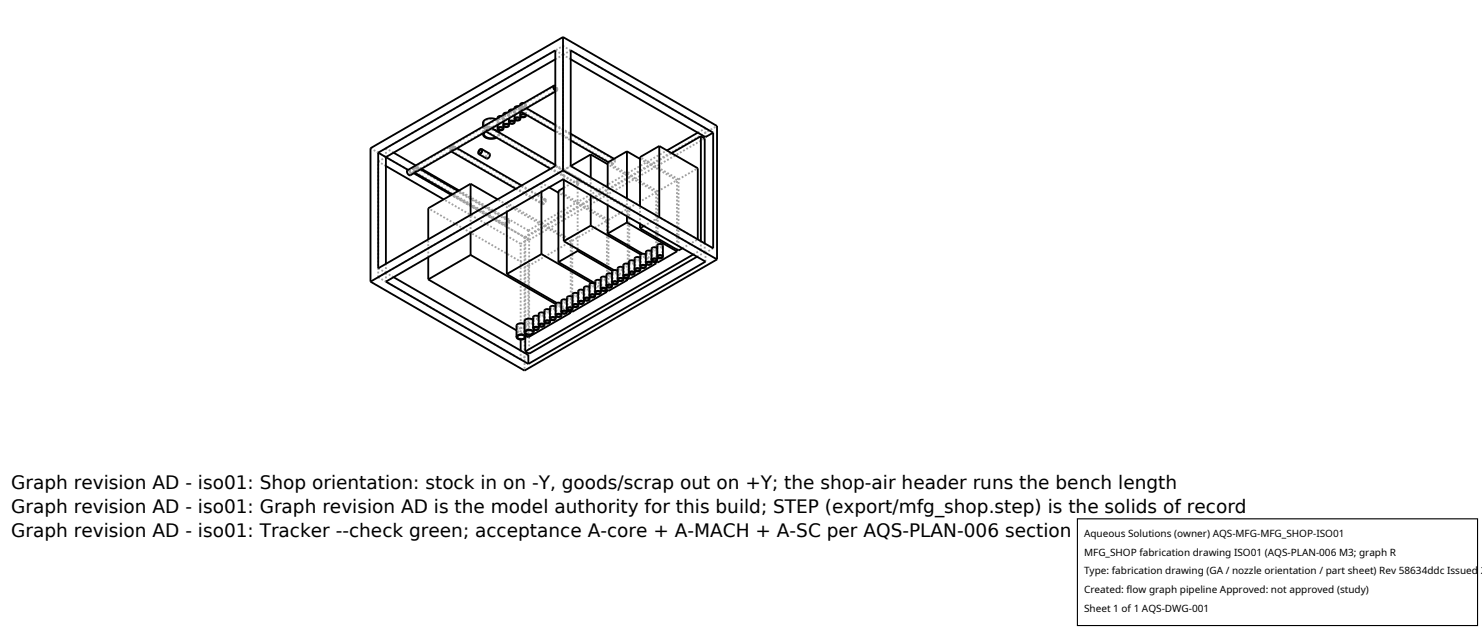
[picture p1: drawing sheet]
<svg xmlns="http://www.w3.org/2000/svg" width="212mm" height="90mm" viewBox="0 0 212 90" stroke-linecap="round" stroke-linejoin="round" font-family="sans-serif">
<g fill="none" stroke="#a0a0a0" stroke-width=".26" stroke-dasharray=".3 .3" stroke-linecap="butt">
<path d="M69 18.1v.9M69 19l.2-.3 .4-.1 .5-.1h.5M69.1 17.6l.2-.4 .5-.2h.6l.5 .1M69.1 17.6v1.6M69.2 18.7h.1M69.2 18.2l-.1 .3 .1 .2M69.2 18.9l.8-.3 .9 .1M69.3 18.6h.1M69.3 18.6l.1 .1M69.3 18.7v-.1M69.3 18.7l-4.4 2.6M69.3 18.6l-.1-.4"/>
<path d="M69.4 18.6v.2M69.4 18l.4 .1M69.4 18v.6M69.4 18.6l-.2 .1M69.4 18.1l-.2 .1M69.4 18.1l.2-.1M69.4 18.1h.3M69.4 18.1v.5M69.4 18.6v.1M69.4 18.7v-.1M69.4 18.1l-.2 .2 .1 .3M69.5 18.7h.1"/>
<path d="M69.5 18.7l13 7.5M69.6 18.7l.1-.1M69.6 18v.3l-.2 .3M69.6 18l.1 .1M69.6 18.4l-.2 .2M69.6 18.4h.2M69.6 17.9l-.2 .2M69.6 18.4l.1-.2-.1-.2M69.6 18v-.1M69.6 18h.1M69.7 18l-.1-.1M69.7 18.6l.2-.2"/>
<path d="M69.7 18.6l-.1 .1M69.7 18.1l.1 .2M69.7 18.5l-.3 .1M69.7 18.5l-.3 .2M69.8 18.4l.1-.1M69.8 18.2h-.2l-.1 .5M69.8 18.2l13 7.5M69.8 18.1l.2 .2M69.8 18.1l.4 .2M69.8 18.3l-.1 .2M69.9 18.3l-.2-.3M69.9 18.4l-.1-.2"/>
<path d="M70 18.3l-.2 .2M70.8 17l.2 .1M70.9 18.7l.3 .5M70.9 17.1l.3 .5M71 17.1l.2 .2 .1 .3M71.1 16.9v.9M71.2 19.2l-.1 .2-.3 .2M71.2 17.6l-.3 .4-.7 .2-.8-.2-.3-.4M71.2 17.6v1.6M71.2 16.8l.2-.2 .3 .1M71.2 16.8v1.6M71.2 18.9l.1 .3"/>
<path d="M71.3 19.2l-.1 .2-.3 .3M71.3 17.6l-.1 .2-.2 .2-.8 .2-.9-.2-.2-.2-.1-.2M71.3 17.6v1M71.3 18.9v.3M71.6 16.6h.2M71.7 16.7l.1 .1M71.8 16.6l.1 .2M71.8 16.8l-.3 .2-.3-.2M71.8 16.8v1.6M71.9 16.4v1M71.9 16.8l-.1 .2h-.3h-.3l-.1-.2M71.9 16.8v1.2"/>
<path d="M72 16.3l.2-.1h.3M72 16.3v1.6M72.4 16.1l.2 .1M72.5 16.2l.1 .1M72.6 16.2l.1 .1M72.6 16.3l-.3 .2-.3-.2M72.6 16.3v1.6M72.7 15.9v1M72.7 16.3l-.1 .2-.3 .1-.3-.1-.1-.2M72.7 16.3v1.2M72.8 15.9l.2-.2h.3M72.8 15.9v1.6"/>
<path d="M73.2 15.6l.2 .1M73.3 15.7l.1 .2M73.4 15.7l.1 .2M73.4 15.9l-.3 .1-.3-.1M73.4 15.9v1.6M73.5 15.5v.9M73.5 15.9l-.1 .1-.3 .1-.3-.1-.1-.1M73.5 15.9v1.2M73.6 15.4l.2-.2 .3 .1M73.6 15.4v1.6M74 15.2h.2M74.1 15.3l.1 .1"/>
<path d="M74.2 15.3l-.1 .3 .1 .2M74.2 15.2l.1 .2M74.2 15.7h.2M74.2 15.7l.2 .1M74.2 15.4l-.3 .2-.3-.2M74.2 15.4v1.6M74.2 15.8l.1 .1M74.3 15.9v-.2M74.3 15.9l-4.5 2.5M74.3 15.7l-.1-.4M74.3 15v1M74.3 15.4l-.1 .1-.3 .1h-.3l-.1-.2"/>
<path d="M74.3 15.4v1.2M74.4 15.8v.1M74.4 15.1l.4 .1M74.4 15.1v.7M74.4 15.7l-.2 .1M74.4 15.2l-.2 .1M74.4 15.2h.1M74.4 15.2l.3 .1M74.4 15.2v.5M74.4 15.7v.1M74.4 15.8v-.1M74.4 15.2l-.2 .3v.2"/>
<path d="M74.4 14.9l.2-.1h.3M74.4 14.9v1.6M74.5 15.9v-.1M74.5 15.9l12.9 7.4M74.5 15.8h.1M74.5 15.2l.1 .2-.2 .3M74.5 15.2l.2 .1M74.6 15.6l-.2 .1M74.6 15.6h.2M74.6 15.1l-.2 .1M74.6 15.6l.1-.3-.1-.2M74.6 15.8l.3-.3"/>
<path d="M74.6 15.8h-.1M74.7 15.3l.1 .2M74.7 15.6l-.3 .1M74.7 15.6l-.3 .2M74.8 15.6l.1-.2M74.8 15.3l-.3 .1v.5M74.8 15.3l12.9 7.5M74.8 15.2l.2 .3M74.8 15.2l.4 .3M74.8 15.5l-.1 .1M74.8 14.7l.2 .1M74.9 15.4l-.3-.3"/>
<path d="M74.9 15.5l-.1-.2M74.9 14.8l.1 .1M75 15.5l-.2 .2M75 14.8l.1 .1M75 14.9l-.2 .2-.4-.2M75 14.9v1.6M75.1 14.9l-.1 .2-.3 .1-.3-.1-.1-.2M75.1 14.9v1.5M79.2 12.3l-20.9 12.1M79.3 8.5l1.1-.7M79.3 7.2l1.1 .6M79.3 12.9l.2 .1"/>
<path d="M79.3 12.8l.2 .1M79.3 18.8l2.2 1.3M79.3 17.8l2.2 1.3M79.5 12.9v-.2M79.5 12.9l-4.7 2.7M79.5 13l.1-.2M79.5 13l-.2 .1M79.5 12.7l-.2-.4M79.6 12.8l-.3-.5M80.4 6.6v1.2M80.4 7.8l1.1-.6M81.5 8.5l-1.1-.7"/>
<path d="M99.7 18.9l1.1-.6M100.8 18.3l-20.4-11.7M100.8 19.6v-1.3M52.9 21.2l22 12.7M54 39.6l20.4 11.7M54 39.6v-16.5M54 23.1l1.1-.7M54 39.6l1.1-.7M54 38.3l1.1 .6M55.1 23.7l-1.1-.6M55.1 21.2l25.3-14.6M55.1 38.9v-1.2"/>
<path d="M55.1 38.9l25.3-14.6M55.1 38.9v1.3M55.1 21.2v1.2M56.2 21.8l-1.1-.6M56.2 39.6l-1.1-.7M58.3 24.4v.3l.3 .2M58.6 24.9v-.1M58.6 25l.1-.2M58.6 24.8l-.1-.3-.2-.1M58.7 24.8l-.2-.4-.3-.1M59 24.5l.1 .1M59 24l-.1 .3 .1 .2"/>
<path d="M59.1 24.4h.1M59.1 24.4l.1 .1M59.1 24.7l-.8-.4M59.1 24.6l.1-.1M59.1 24.6l-.5 .3M59.2 24.5l-.2-.5M59.2 24.5v.2M59.2 23.8v.7M59.2 23.8l.5 .1M59.2 23.9l-.2 .1M59.2 24.4l-.2 .1M59.2 23.9l-.2 .3 .1 .2"/>
<path d="M59.2 23.9v.5M59.2 24.4v.1M59.2 24.5v-.1M59.2 23.9l.3 .1M59.2 23.9h.2M59.3 24.6l.1-.5h.2M59.3 24.6l13 7.5M59.4 24.6h-.1M59.4 23.9v.3l-.2 .2M59.4 23.9l.1 .1M59.4 23.8l-.2 .1M59.4 24.3l-.2 .1"/>
<path d="M59.4 24.3h.2M59.4 23.8l.1 .2-.1 .3M59.4 23.8l.1 .1M59.5 24.5l-.1 .1M59.5 23.9l-.1-.1M59.5 24.4h-.3M59.5 24l.2 .2M59.5 24.4l-.3 .1M59.6 24.1l.2 .1M59.6 24.3l.2-.2M59.6 24.1l13 7.4M59.7 23.9l.1 .3"/>
<path d="M59.7 23.9l.4 .3M59.7 24.2l-.2 .2M59.8 24.2l-.3 .3M59.8 24.1l-.3-.2M59.8 24.2l-.1 .2M60.2 24.1l-.8-.5M61.2 36.7v-2.5M64.3 21.5v.1M64.3 21l-.1 .3 .1 .2M64.3 21.4h.2M64.3 21.4l.2 .1M64.3 21.6h.1"/>
<path d="M64.4 21.6v-.1M64.4 21.6l-4.8 2.7M64.4 21.5l-.1-.5M64.5 21.5v.1M64.5 20.8l.4 .1M64.5 20.8v.7M64.5 21.4l-.2 .1M64.5 20.9l-.2 .1M64.5 20.9h.1M64.5 20.9l.3 .1M64.5 20.9v.5M64.5 21.4v.1"/>
<path d="M64.5 21.5v-.1M64.5 20.9l-.2 .3v.2M64.6 21.6l12.9 7.5M64.6 27.8l7.6 4.4M64.6 21.6l.1-.1M64.6 20.9l.1 .2-.2 .3M64.6 20.9l.2 .1M64.7 21.3l-.2 .1M64.7 21.3h.2M64.7 20.8l-.2 .1M64.7 21.3l.1-.3-.1-.2M64.7 21.5l.3-.3"/>
<path d="M64.7 21.5l-.1 .1M64.8 21l.1 .2M64.8 21.3l-.3 .1M64.8 21.3l-.3 .2M64.9 21.3l.1-.2M64.9 21l-.3 .1v.5M64.9 21l12.9 7.5M64.9 20.9l.2 .3M64.9 20.9l.4 .3M64.9 21.2l-.1 .1M65 21.1l-.3-.3M65 21.2l-.1-.2"/>
<path d="M65.1 21.2l-.2 .2M65.4 27.3l7.2 4.1M67.2 33.2v-2.5M68.4 21.9l1.1 .6M68.7 21.4l1.1 .6M69.5 22.5h.3l.1-.3M69.8 22l-.3 .2v.3M69.9 21.9h-.2l-.2 .2-.1 .3 .1 .2M69.9 22.2l-.1-.2M72.2 32.2l.3-.1 .2-.5M72.3 32.1l.2-.1 .2-.3M72.4 30.2v-1.2"/>
<path d="M72.4 29l4.9-2.9M72.6 31.5l-.3 .2v.4M72.6 31.4l-.1 .1-.3 .2-.1 .3 .1 .2M72.7 31.7l-.1-.2M72.7 31.6l-.1-.2M73.7 27l3.8 2.1M74.4 34.8l-11-6.3M74.5 26.5l3.4 1.9M74.9 33.9v19M74.9 33.9l27.5-15.9M75 33.9l20.9-12M75.5 32.9l-9.9-5.7"/>
<path d="M75.5 32.9l19.8-11.4M75.5 34.2l-11-6.4M75.5 34.2l-1.1 .6M75.5 34.2v-1.3M75.5 38l6-3.5M75.5 38l-14.3-8.3M75.6 34.2l25.1-14.4M75.6 34.2l-.6-.3M77.3 27.4v-1.3M77.5 29.1l.3-.1 .2-.4M77.5 29.1l.2-.1 .2-.3M77.8 28.5l-.3 .2v.4"/>
<path d="M77.9 28.4h-.2l-.2 .3-.1 .2 .1 .2M77.9 28.7l-.1-.2M78 28.6l-.1-.2M78.4 26.8l-1.1-.7M78.6 24.1l3.8 2.2M79.3 23.7l1.1 .6M79.3 23.5l3.5 2.1M80.4 24.3v1.3M80.4 24.3v-16.5M80.4 24.3l1.1-.6M80.5 26.8l2-1.1M80.5 25.7v-1.4"/>
<path d="M80.5 24.3l1-.6M81.5 34.5l-10.4-6M81.7 34.4l5-2.9M81.7 34.4l-9.3-5.4M82.4 26.3l.3-.1 .2-.4M82.5 26.2l.2-.1 .1-.3M82.5 35.6v-9.9M82.8 25.7l-.3 .1v.4M82.8 25.6h-.2l-.2 .2-.1 .3 .1 .2M82.8 25.8v-.1M82.9 25.8l-.1-.2M84.4 27.9v-2.5"/>
<path d="M85.8 39.7l.1 .2 .3 .1 .3-.1 .1-.2M85.9 39.7l.3 .2 .3-.2M86.4 39.6h-.3l-.2 .1M86.5 39.7l-.1-.1M86.6 39.3l.1 .1 .3 .1 .3-.1 .1-.1M86.6 39.7v-.1M86.7 31.5l-6.9-4M86.7 39.3l.3 .1 .3-.1M86.8 29.3v-2.5M86.9 23.2l.5 .2M86.9 31.4l2.8-1.6M86.9 31.4l-7.1-4.1"/>
<path d="M87.2 39.1h-.3l-.2 .2M87.3 39.3l-.1-.2M87.4 23.4l.3-.1 .2-.4M87.4 23.3l.3-.1 .1-.3M87.4 38.8l.1 .1 .3 .1h.3l.1-.2M87.4 39.3v-.1M87.5 38.8l.3 .2 .3-.2M87.7 22.7h.1M87.7 22.8l-.3 .2v.3M87.8 22.7h-.2l-.3 .3v.3l.1 .1M87.8 22.9l-.1-.1M87.9 22.9l-.1-.2"/>
<path d="M88 38.7l-.3-.1-.2 .2M88.1 38.8l-.1-.1M88.2 38.3l.1 .2 .3 .1 .3-.1 .1-.2M88.2 38.8v-.1M88.2 40v-1.2M88.3 38.3l.3 .2 .3-.2M88.3 39.9v-1.6M88.8 38.2h-.3l-.2 .1M88.9 38.3l-.1-.1M88.9 39.9v-1.6M89 37.9l.1 .1 .3 .1 .3-.1 .2-.1M89 39.6l-1.5-.9"/>
<path d="M89 39.5v-1.2M89.1 37.9l.3 .1 .3-.1M89.1 39.5v-1.6M89.5 30.9v-2.6M89.6 39.7l-1.9-1.1M89.7 39.7v-9.9M89.7 29.8l-7.2-4.1M89.7 37.7h-.4l-.2 .2M89.7 37.9v-.2M89.7 39.5v-1.6M89.8 37.4l.2 .2h.2h.3l.2-.2M89.9 37.9l-.1-.1"/>
<path d="M89.9 39.1v-1.2M89.9 39.8v-10.1M89.9 29.7l3.8-2.2M89.9 29.7l-9.4-5.4M89.9 37.4l.3 .2 .3-.2M89.9 39v-1.6M90.5 37.3l-.4-.1-.2 .2M90.5 37.4v-.1M90.5 39v-1.6M90.6 36.9l.1 .2 .3 .1 .3-.1 .2-.2M90.7 37.4l-.1-.1M90.7 38.6v-1.2"/>
<path d="M90.7 36.9l.3 .2 .4-.2M90.7 38.5v-1.6M91.3 36.8h-.4l-.2 .1M91.4 36.9l-.1-.1M91.4 38.5v-1.6M91.4 32v-2.6M91.4 36.5l.1 .1 .3 .1 .3-.1 .2-.1M91.5 36.9h-.1M91.5 38.1v-1.2M91.5 36.5l.4 .1 .3-.1M91.5 38.1v-1.6M92 32.3l2.2-1.3"/>
<path d="M92.1 36.3h-.4l-.2 .2M92.2 36.5l-.1-.2M92.2 38.1v-1.6M92.2 36l.1 .2h.3h.3l.2-.2M92.3 36.5l-.1-.1M92.3 37.7v-1.2M92.4 36l.2 .2 .4-.2M92.4 37.6v-1.6M92.9 35.9l-.3-.1-.2 .2M93 36l-.1-.1M93 37.6v-1.6M93.1 35.5l.1 .2 .3 .1 .3-.1 .1-.2"/>
<path d="M93.1 37.2l-1.6-.9M93.1 36v-.1M93.1 37.2v-1.2M93.2 35.5l.2 .2 .4-.2M93.2 37.1v-1.6M93.7 37.3l-1.9-1.1M93.7 35.4h-.4l-.1 .1M93.7 37.4v-9.9M93.7 27.5l-6.9-4M93.8 35.5l-.1-.1M93.8 37.1v-1.6M93.9 35.1l.1 .1 .2 .1h.3l.2-.2"/>
<path d="M93.9 36.7v-1.2M93.9 37.5v-10.2M93.9 27.3l2.8-1.6M93.9 27.3l-7.1-4.1M94 35.1l.2 .2 .4-.2M94 36.7v-1.6M94.5 34.9h-.3l-.2 .2M94.6 35.1l-.1-.2M94.6 36.7v-1.6M96.7 35.6v-9.9M96.7 25.7l-5.3-3M96.9 35.8v-10.2"/>
<path d="M96.9 25.6l2.8-1.6M96.9 25.6l-5.5-3.2M97.5 35.5l2.2-1.3M99 36.3l1.1-.6M99.6 36.7l1.1-.7M99.7 34.2l-5.5-3.2M100.1 35.7v-1.3M100.7 36v-1.2M100.7 36l-.6-.3M100.8 37.4v-1.3M100.8 36.1l-20.4-11.8M101.9 35.5l-1.1 .6"/>
<path d="M73.8 46.5l.2 .3 .4 .1 .5-.1 .2-.3M73.9 46.5l.1 .2 .4 .1h.4l.1-.3M73.9 48.1v-1.6M74.4 51.3v-1.2M74.4 48.5v-13.7M74.8 46.3h-.6l-.3 .2M74.9 45.9l.2 .2 .5 .1 .4-.1 .2-.2M74.9 46.5l-.1-.2M74.9 48.1v-1.6M75 48.3v-14.4M75 45.9l.2 .2 .4 .1 .4-.1 .1-.2M75 47.5v-1.6"/>
<path d="M75.1 47.9l-1.3-.7M75.1 46.5l-.2-.2M75.1 47.7v-1.2M75.5 50.7l-1.1 .6M75.5 48.2v-10.2M75.6 50.5v-16.3M75.9 45.7l-.6-.1-.3 .3M76.1 45.9l-.2-.2M76.1 47.5v-1.6M76.1 45.3l.1 .2h.3h.3l.2-.2M76.2 45.9l-.1-.2M76.2 47v-1.1"/>
<path d="M76.2 45.3l.3 .2 .4-.2M76.2 46.9v-1.6M76.8 45.2l-.3-.1-.3 .2M76.9 45.3l-.1-.1M76.9 46.9v-1.6M76.9 44.8l.1 .2 .3 .1 .3-.1 .2-.2M77 45.3l-.1-.1M77 46.5v-1.2M77 44.8l.3 .2 .4-.2M77 46.4v-1.6M77.6 44.7h-.4l-.2 .1M77.7 44.8l-.1-.1"/>
<path d="M77.7 46.4v-1.6M77.7 44.4l.2 .1 .2 .1 .4-.1 .1-.1M77.8 44.8h-.1M77.8 46v-1.2M77.9 44.4l.3 .2 .3-.2M77.9 46v-1.6M78.4 44.3l-.3-.1-.2 .2M78.5 44.4l-.1-.1M78.5 46v-1.6M78.5 43.9l.1 .2h.3h.3l.2-.2M78.6 44.4l-.1-.1M78.6 45.6v-1.2"/>
<path d="M78.7 43.9l.2 .2 .4-.2M78.7 45.5v-1.6M79.2 43.8l-.3-.1-.2 .2M79.3 43.9l-.1-.1M79.3 45.5v-1.6M79.4 43.4l.1 .2 .3 .1 .3-.1 .1-.2M79.4 43.9v-.1M79.4 45.1v-1.2M79.5 43.4l.3 .2 .3-.2M79.5 45v-1.6M80 43.3h-.4l-.1 .1M80.1 43.4l-.1-.1"/>
<path d="M80.1 45v-1.6M80.2 43l.1 .1 .2 .1h.4l.1-.2M80.2 44.6v-1.2M80.3 43l.3 .2 .3-.2M80.3 44.6v-1.6M80.8 42.9l-.3-.1-.2 .2M80.9 43l-.1-.1M80.9 44.6v-1.6M81 42.5l.1 .2 .3 .1 .3-.1 .1-.2M81 44.4l-1.6-1M81 43v-.1M81 44.2v-1.2"/>
<path d="M81.1 42.5l.2 .2 .4-.2M81.1 44.1v-1.6M81.4 44.3l-1.9-1M81.5 44.4v-9.9M81.6 42.4h-.3l-.2 .1M81.7 42.5l-.1-.1M81.7 44.1v-1.6M81.7 44.5v-10.1M81.8 42.1l.1 .1 .3 .1 .3-.1 .1-.1M81.8 42.5v-.1M81.8 43.7v-1.2M81.9 42.1l.3 .1 .3-.1"/>
<path d="M81.9 43.6v-1.5M82.4 41.9h-.3l-.2 .2M82.5 42.1l-.1-.2M82.5 43.6v-1.5M82.6 41.6l.1 .2h.3l.3-.1 .1-.1M82.6 42.1v-.1M82.6 43.3v-1.2M82.7 41.6l.3 .2 .3-.2M82.7 43.2v-1.6M83.2 41.5l-.3-.1-.2 .2M83.3 41.6l-.1-.1M83.3 43.2v-1.6"/>
<path d="M83.4 41.1l.1 .2 .3 .1 .3-.1 .1-.2M83.4 41.6v-.1M83.4 42.8v-1.2M83.5 41.1l.3 .2 .3-.2M83.5 42.7v-1.6M84 41h-.3l-.2 .1M84.1 41.1l-.1-.1M84.1 42.7v-1.6M84.2 40.7l.1 .1 .3 .1 .3-.1 .1-.1M84.2 41.1v-.1M84.2 42.3v-1.2M84.3 40.7l.3 .1 .3-.1"/>
<path d="M84.3 42.2v-1.5M84.8 40.5h-.3l-.2 .2M84.9 40.7l-.1-.2M84.9 42.2v-1.5M85 40.2l.1 .1 .3 .1h.3l.1-.2M85 40.7v-.1M85 41.9v-1.2M85.1 40.2l.3 .2 .3-.2M85.1 41.8v-1.6M85.6 40.1l-.3-.1-.2 .2M85.7 40.2l-.1-.1M85.7 41.8v-1.6"/>
<path d="M85.8 40.2v-.1M85.8 41.4v-1.2M85.9 41.3v-1.6M86.4 41.5l-1.9-1.1M86.5 41.3v-1.6M86.6 41.4l-1.6-1M86.6 40.9v-1.2M86.7 41.4v-9.9M86.7 40.8v-1.5M86.9 41.6v-10.2M87.3 40.8v-1.5M87.4 40.5v-1.2"/>
<path d="M87.5 40.4v-1.6M88.1 40.4v-1.6"/>
</g>
<g fill="none" stroke="#000" stroke-width=".26">
<path d="M69 19.2l.2 .3 .5 .3h.6l.6-.1M69 19v.2zM69.2 18.9v.4l.3 .3 .7 .1 .6-.1M69.4 18.8l-4.5 2.6-.4 .1v.1M69.4 18.8l9.2 5.3M70.2 18.3l9.1 5.2M70.6 18.5l.6 .4M70.8 17l-.7-.1-.7 .2-.4 .3v.7M71.1 18.4l.1-.2 .3-.1 .3 .1 .1 .2M71.1 18.4l.1 .2h.3h.3l.1-.2M71.1 17.8v.6M71.2 18.3l.4-.1 .2 .2-.1 .1h-.3l-.2-.1z"/>
<path d="M71.3 18.6v.3M71.6 16.6h-.4l-.1 .3M71.9 17.9l.1-.1 .3-.1h.3l.1 .2M71.9 17.9l.1 .2 .3 .1 .3-.1 .1-.2M71.9 17.4v.5M71.9 18v.4M72 17.8l.4-.1 .2 .2-.4 .2-.2-.1zM72.4 16.1l-.4 .1-.1 .2M72.7 17.5l.1-.2 .3-.1 .3 .1 .1 .2M72.7 17.5l.1 .1 .3 .1 .3-.1 .1-.1M72.7 16.9v.6M72.7 17.5v.4"/>
<path d="M72.8 17.4l.4-.1 .2 .2-.4 .1-.2-.1zM73.2 15.6l-.4 .1-.1 .2M73.5 17l.1-.2 .3-.1 .3 .1 .1 .2M73.5 17l.1 .1 .3 .1h.3l.1-.2M73.5 16.4v.6M73.5 17.1v.4M73.7 16.9l.3-.1 .2 .2-.1 .1-.3 .1-.2-.2zM74 15.2h-.4l-.1 .3M74.3 16.5l.1-.1 .3-.1 .3 .1 .1 .1M74.3 16.5l.1 .2 .3 .1 .3-.1 .1-.2M74.3 16v.5M74.3 16.6v.4"/>
<path d="M74.4 15.9l-4.6 2.6-.4 .1v.2M74.4 15.9l4.9 2.9M74.4 16.4h.4l.2 .1-.4 .2-.2-.1zM74.8 14.7l-.4 .1-.1 .2M75.1 16.4v.1M75.2 15.5l4.1 2.3M79.1 12.2l-21 12.2 .1 .4 .3 .2 .7-.3M79.1 12.2l.2 .1M79.1 12.2l-.1 .4 .3 .3M79.3 13.1l-4.5 2.6-.4 .1v.1M79.3 12.3h-.1l-.1 .1 .2 .4M79.3 8.5l-24.2 13.9v15.3"/>
<path d="M80.4 5.3l-27.5 15.9v19M80.4 5.3l22 12.7v19M80.4 5.3v19M81.5 8.5l19.3 11.1 1.1-.7M81.5 19.1l6.2 3.6M99.7 18.9l-4.4 2.6M100.1 19.5l.6 .3v15M100.1 19.5l-4.2 2.4M100.1 19.5v14.9M101.9 18.9v16.6l-20.4-11.8M101.9 18.9l-20.4-11.7v16.5M54 21.8l25.3-14.6v16.5l-25.3 14.6z"/>
<path d="M54 21.8l4.3 2.5M55.1 23.7l8.3 4.8M56.2 21.8l3.2 1.8M56.2 39.6l19.3 11.1v1.3M59.1 24.7l5.4 3.1M59.2 24.7l5.4 3.1M60.1 24.2l5.3 3.1M60.2 24.1l5.4 3.1M61.2 39.9l12.6 7.3M61.2 36.7v3.2M64.5 21.6l-4.8 2.8-.5 .1v.2M64.5 21.6l9.2 5.4"/>
<path d="M65.3 21.2l9.2 5.3M67.2 26.2l-6 3.5v4.5M67.2 36.4l12.2 7M67.2 36.4l-6 3.5M67.2 26.2v4.5M67.2 33.2v3.2M67.2 26.2l3.9 2.3M68.5 21.4h.2l.1 .1-.1 .3-.2 .1-.1-.2zM68.8 21.3l1.1 .7v.4l-.4 .3-1.1-.7M68.8 21.3l.1 .2-.1 .3-.2 .2h-.2M68.8 21.3h-.2l-.2 .2-.1 .3 .1 .2M72.4 39.1l7.1 4.2"/>
<path d="M72.4 30.2v8.9M77.3 36.3l7.2 4.1M77.3 36.3l-4.9 2.8M77.3 27.4v8.9M78.4 26.8l1.4 .7M79.8 37.4l5.2 3M80.4 24.3l-27.5 15.9M80.4 24.3l22 12.7M80.5 26.8l-.7 .5v10.1M80.5 34.4l7.2 4.2M80.5 25.7v8.7M81.5 20.1l5.4 3.1"/>
<path d="M82.5 35.8l5 2.9M82.5 35.8l-2.7 1.6M82.5 35.6v.2M84.4 32.2l7.1 4.1M84.4 32.2l-3.9 2.2M84.4 22.1v3.3M84.4 27.9v4.3M84.4 22.1l2.4 1.4M84.4 22.1l-2.9 1.6M86.6 39.6l-.4-.1-.4 .2v1.6M86.8 33.4l5 2.8M86.8 29.3v4.1"/>
<path d="M87.4 39.2l-.4-.2-.4 .2v1.6M88.2 38.7l-.4-.1-.4 .1v1.7M88.2 39.9l.1-.1 .3-.1h.3l.1 .2M88.2 39.9l.1 .2 .3 .1 .3-.1 .1-.2M88.2 40v.4M88.4 39.8l.3-.1 .2 .2-.3 .2-.2-.1zM89 38.3l-.4-.2-.4 .2v1.6M89 39.5l.1-.2 .3-.1 .3 .1 .2 .2M89 39.5l.1 .1 .3 .1 .3-.1 .2-.1M89 39.6l.7 .4M89 39.5v.4M89.2 39.4l.3-.1 .2 .2-.4 .1-.1-.1z"/>
<path d="M89.5 21.6l-2.7 1.6v3.6M89.5 31.8l7.2 4.1M89.5 31.8l-2.7 1.6M89.5 21.6v6.7M89.5 30.9v.9M89.5 21.6l1.9 1.1M89.7 40l-2.8 1.6-.3-.2M89.7 39.7v.3M89.8 37.8l-.4-.2-.4 .2v1.7M89.8 39l.1-.2 .3-.1 .3 .1 .2 .2M89.8 39l.2 .2h.2h.3l.2-.2M89.9 39.1v.4"/>
<path d="M90 38.9l.3-.1 .2 .2-.1 .1h-.3l-.1-.1zM90.6 37.3l-.4-.1-.4 .1v1.7M90.6 38.5l.1-.1 .3-.1h.3l.2 .2M90.6 38.5l.1 .2 .3 .1 .3-.1 .2-.2M90.7 38.6v.4M90.8 38.4h.3l.3 .1-.2 .2h-.2l-.2-.1zM91.4 32.6l5.5 3.2 .6-.3M91.4 32v.6M91.4 36.9l-.4-.2-.3 .2-.1 1.6M91.4 38.1l.1-.2 .3-.1 .3 .1 .2 .2M91.4 38.1l.1 .1 .3 .1 .3-.1 .2-.1M91.5 38.1v.4"/>
<path d="M91.6 38l.4-.1 .2 .2-.2 .1h-.2l-.2-.1zM92 32.3l-.6 .3M92.2 36.4l-.4-.2-.3 .2-.1 1.7M92.2 37.6l.2-.2h.2h.3l.2 .2M92.2 37.6l.1 .1 .3 .1h.3l.2-.2M92.3 37.7v.4M92.4 37.5l.4-.1 .2 .2-.4 .2-.2-.1zM93.1 35.9l-.5-.1-.3 .1-.1 1.7M93.1 37.1l.1-.1 .2-.1 .4 .1 .1 .1M93.1 37.1l.1 .2 .3 .1 .3-.1 .1-.2M93.1 37.2l.6 .4M93.1 37.2v.4"/>
<path d="M93.2 37.1l.3-.1 .3 .1-.4 .2-.2-.1zM93.7 37.6l-3.8 2.2-.3-.1M93.7 37.4v.2M93.9 35.5l-.5-.2-.3 .2v1.6M93.9 36.7v-1.7l.3-.2 .3 .1 .2 .1v1.7M93.9 36.7l.1-.2 .2-.1 .4 .1 .1 .2M93.9 36.7l.1 .1 .2 .1 .3-.1 .2-.1M93.9 36.7v.4M94 36.6l.4-.1 .2 .2-.2 .1h-.3l-.1-.1zM94.2 20.8l5.5 3.2v10.2M94.2 20.8l-2.8 1.6v7M94.2 20.8v10.2"/>
<path d="M96.7 35.9l-2.8 1.6-.2-.2M96.7 35.6v.3M99 36.3l-24 13.9M99.6 36.7l-24 13.8-.6-.3M102.4 37l-27.5 15.9-22-12.7M55.1 40.2l25.3-14.6 20.4 11.8-25.3 14.6zM73.8 48.1l.2-.3 .4-.1 .5 .2 .2 .2M73.8 48.1l.2 .3 .4 .1 .5-.1 .2-.3M74 48l.2-.2h.4l.3 .2v.2l-.2 .2h-.4l-.4-.2zM74.4 48.5v1.6M74.9 46.3l-.6-.1-.5 .2v1.7M74.9 47.5l.2-.3 .4-.1 .5 .1 .2 .3"/>
<path d="M74.9 47.5l.2 .2 .5 .1 .4-.1 .2-.2M75 48.3v1.9M75.1 47.7v.4M75.1 47.3l.3-.1h.3l.3 .1 .1 .2-.2 .2h-.5l-.3-.1zM76.1 46.9l.1-.2h.3h.3l.2 .2M76.1 46.9l.1 .2h.3h.3l.2-.2M76.1 45.7l-.6-.2-.5 .2-.1 1.8M76.2 47v.5M76.3 46.8l.4-.1 .2 .2-.4 .2-.2-.1zM76.9 45.2l-.4-.1-.3 .1-.1 1.7M76.9 46.4l.2-.1 .2-.1 .3 .1 .2 .1M76.9 46.4l.1 .2 .3 .1 .3-.1 .2-.2"/>
<path d="M77 46.5v.4M77.1 46.3h.3l.3 .1-.2 .2h-.2l-.2-.1zM77.7 44.8l-.4-.2-.3 .2-.1 1.6M77.7 46l.2-.2 .2-.1 .3 .1 .2 .2M77.7 46l.2 .1 .2 .1 .4-.1 .1-.1M77.8 46v.4M77.9 45.9l.3-.1 .3 .2-.2 .1h-.2l-.2-.1zM78.5 44.3l-.4-.2-.3 .2-.1 1.7M78.5 45.5l.2-.2h.2h.3l.2 .2M78.5 45.5l.1 .2h.3h.3l.2-.2M78.6 45.6v.4M78.7 45.4l.4-.1 .2 .2-.4 .2-.2-.1z"/>
<path d="M79.4 43.8l-.5-.1-.3 .1-.1 1.7M79.4 45l.1-.1 .2-.1 .4 .1 .1 .1M79.4 45l.1 .2 .3 .1 .3-.1 .1-.2M79.4 45.1v.4M79.5 44.9h.4l.2 .2-.2 .1h-.2l-.2-.1zM80.2 43.4l-.5-.2-.3 .2v1.6M80.2 44.6l.1-.2 .3-.1 .3 .1 .1 .2M80.2 44.6l.1 .1 .2 .1 .4-.1 .1-.1M80.2 44.6v.4M80.3 44.5l.4-.1 .2 .2-.2 .1h-.2l-.2-.1zM81 42.9l-.4-.2-.4 .2v1.7M81 44.1l.1-.2h.2h.4l.1 .2"/>
<path d="M81 44.1l.1 .2h.3h.3l.1-.2M81 44.4l.5 .3M81 44.2v.4M81.1 44l.4-.1 .2 .2-.4 .2-.2-.1zM81.5 44.4v.3M81.5 44.7l-6 3.5-.4-.3M81.8 42.4l-.5-.1-.3 .2v1.6M81.8 43.6l.1-.1 .3-.1 .3 .1 .1 .1M81.8 43.6l.1 .2 .3 .1 .3-.1 .1-.2M81.8 43.7v.4M81.9 43.6l.4-.1 .2 .1-.1 .2h-.3l-.2-.1zM82.6 42l-.4-.2-.4 .2v1.6"/>
<path d="M82.6 43.2l.1-.2 .3-.1 .3 .1 .1 .2M82.6 43.2l.1 .1 .3 .1 .3-.1 .1-.1M82.6 43.3v.3M82.7 43.1l.4-.1 .2 .2-.4 .1-.2-.1zM83.4 42.7l.1-.2h.3h.3l.1 .2M83.4 42.7l.1 .2h.3h.3l.1-.2M83.4 41.5l-.4-.2-.4 .2v1.7M83.4 42.8v.4M83.5 42.6l.4-.1 .2 .2-.2 .2h-.2l-.2-.1zM84.2 41l-.4-.1-.4 .2v1.6M84.2 42.2l.1-.1 .3-.1 .3 .1 .1 .1M84.2 42.2l.1 .2 .3 .1 .3-.1 .1-.2"/>
<path d="M84.2 42.3v.4M84.3 42.2l.4-.1 .2 .2-.4 .1-.2-.1zM85 40.6l-.4-.2-.4 .2v1.6M85 41.8l.1-.2 .3-.1 .3 .1 .1 .2M85 41.8l.1 .1 .3 .1h.3l.1-.2M85 41.9v.3M85.1 41.7l.4-.1 .2 .2-.4 .1-.2-.1zM85.8 40.1l-.4-.1-.4 .1v1.7M85.8 41.3l.1-.2h.3h.3l.1 .2M85.8 41.3l.1 .2 .3 .1 .3-.1 .1-.2M85.8 41.4v.4M86 41.2l.3-.1 .2 .2-.1 .2h-.3l-.2-.1z"/>
<path d="M86.4 41.5l.3 .2M86.6 40.8l.1-.1 .3-.1 .3 .1 .1 .1M86.6 40.8l.1 .2 .3 .1 .3-.1 .1-.2M86.6 40.9v.4M86.7 41.7l-5 2.8-.3-.2M86.7 41.4v.3M86.7 40.8l.4-.1 .2 .2-.3 .1-.3-.1zM87.4 40.4l.1-.2 .3-.1 .3 .1 .1 .2M87.4 40.4l.1 .1 .3 .1h.3l.1-.2M87.4 40.5v.3M87.6 40.3l.3-.1 .2 .2-.1 .1h-.3l-.2-.1z"/>
</g>
<path d="M153.9 74.1h57.1v15.2h-57.1z" fill="#fff" stroke="#000" stroke-width=".16"/>
<g font-size="2.6">
<text x="1.6" y="69.8">Graph revision AD - iso01: Shop orientation: stock in on -Y, goods/scrap out on +Y; the shop-air header runs the bench length</text>
<text x="1.6" y="73.3">Graph revision AD - iso01: Graph revision AD is the model authority for this build; STEP (export/mfg_shop.step) is the solids of record</text>
<text x="1.6" y="76.7">Graph revision AD - iso01: Tracker --check green; acceptance A-core + A-MACH + A-SC per AQS-PLAN-006 section 5 (route F-MACH); the shop that makes the</text>
</g>
<g font-size="1.4">
<text x="154.8" y="76.6">Aqueous Solutions (owner) AQS-MFG-MFG_SHOP-ISO01</text>
<text x="154.8" y="79.3">MFG_SHOP fabrication drawing ISO01 (AQS-PLAN-006 M3; graph R</text>
<text x="154.8" y="82">Type: fabrication drawing (GA / nozzle orientation / part sheet) Rev 58634ddc Issued 2</text>
<text x="154.8" y="84.7">Created: flow graph pipeline Approved: not approved (study)</text>
<text x="154.8" y="87.4">Sheet 1 of 1 AQS-DWG-001</text>
</g>
</svg>
